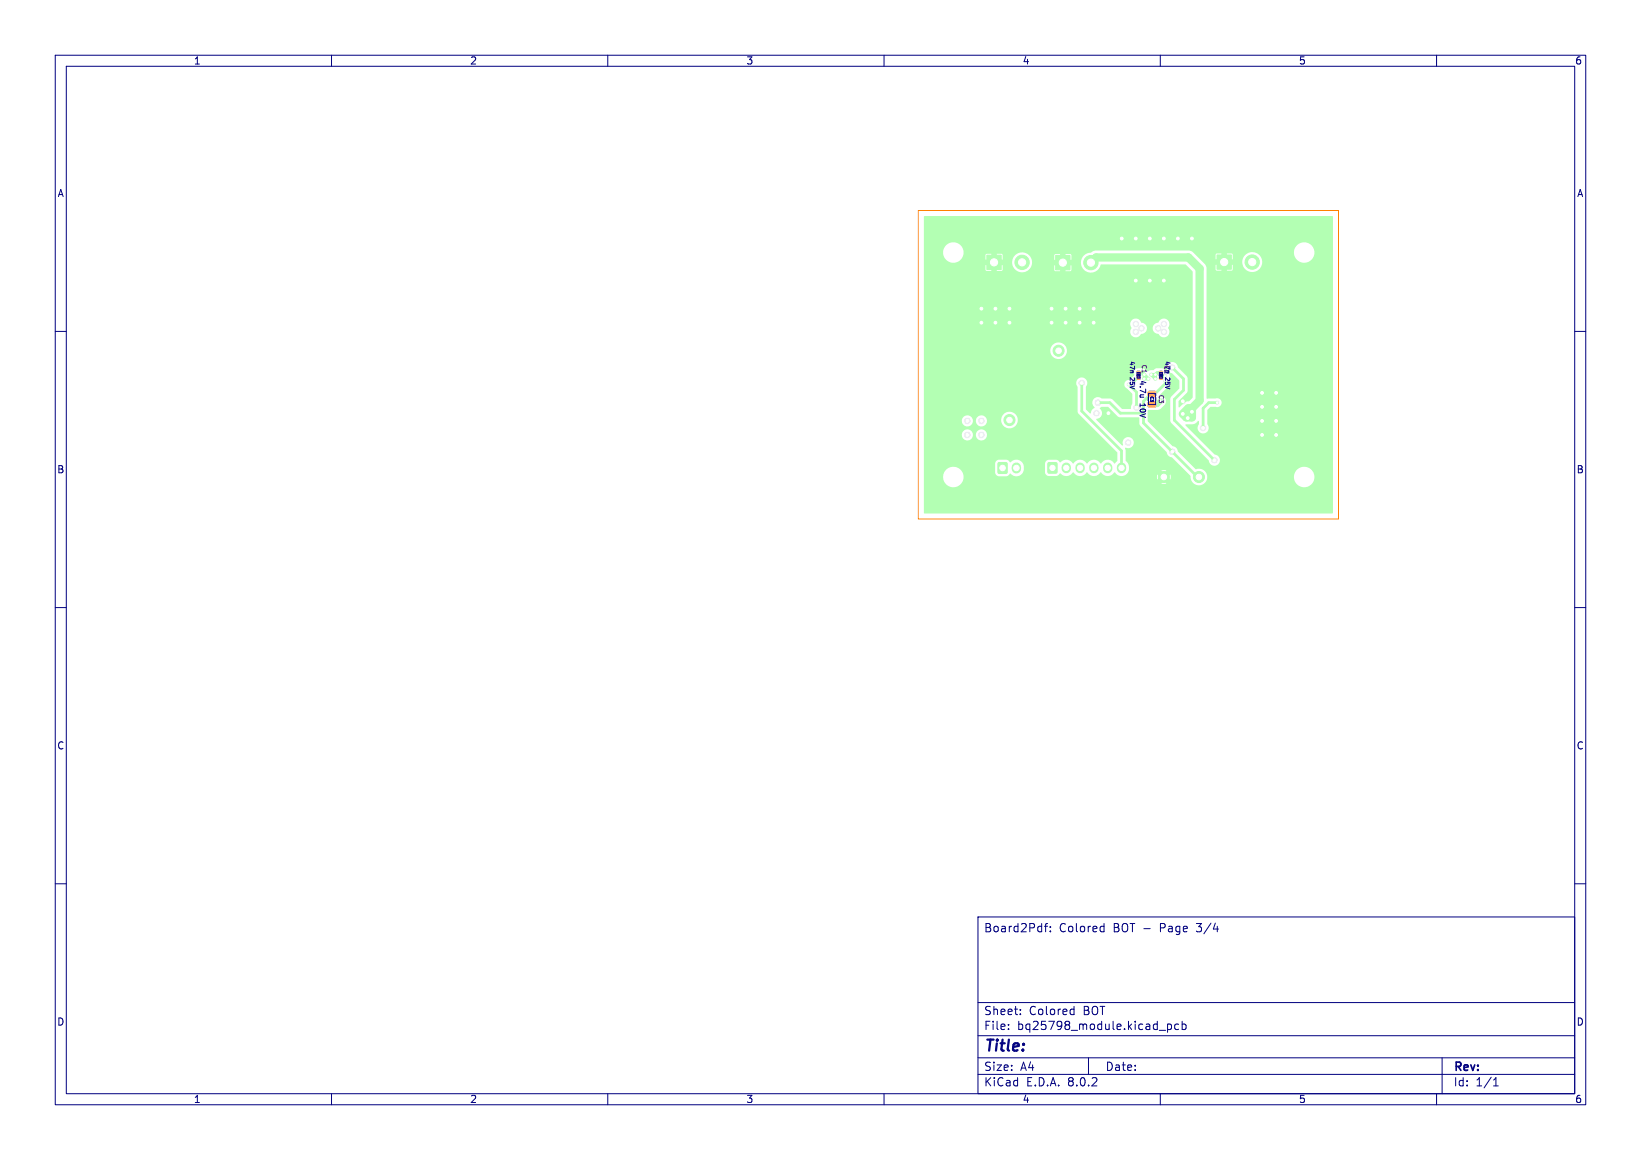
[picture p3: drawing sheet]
<svg xmlns="http://www.w3.org/2000/svg" width="297mm" height="210mm" viewBox="0 0 297 210" stroke-linecap="round" stroke-linejoin="round" font-family="sans-serif">
<g fill="#b3ffb3" stroke="#b3ffb3" stroke-width=".18">
<path d="M180.7 83.8h1.5v1.9h-1.5z"/>
<path d="M191.1 46.2h2.6v2.6h-2.6z"/>
<path d="M178.6 46.2h2.6v2.6h-2.6z"/>
<path d="M189.7 83.8h1.6v1.8h-1.6z"/>
<path d="M220.3 46.1h2.6v2.6h-2.6z"/>
<path d="M207.8 70.9l1.3-.1 .1 .3v.6l-.2 .1h-1.1l-.1-.2z"/>
<path d="M207.8 72.8l1.3-.1 .1 .3v.6l-.2 .1h-1.1l-.1-.2z"/>
<path d="M209.9 68.2h.5v.5h-.5z"/>
<path d="M209.9 67.2h.5v.5h-.5z"/>
<path d="M205.8 67.2h.5v.5h-.5z"/>
<path d="M205.8 68.2h.5v.5h-.5z"/>
<circle cx="197.4" cy="47.5" r="1.3"/>
<circle cx="191.6" cy="63.5" r="1"/>
<circle cx="182.7" cy="76" r="1"/>
<circle cx="185" cy="47.5" r="1.3"/>
<circle cx="217" cy="86.4" r="1"/>
<circle cx="226.6" cy="47.4" r="1.3"/>
<circle cx="210.6" cy="86.4" r="1"/>
</g>
<path d="M184 84.6v.3M193 84.6v.2M195.5 84.6v.2M198 84.6v.2M200.5 84.6v.2M203 84.6v.2" fill="none" stroke="#b3ffb3" stroke-width="1.7"/>
<g fill="#ececec" stroke="#ececec" stroke-width=".18">
<circle cx="206.6" cy="59.4" r=".5"/>
<circle cx="207.8" cy="68.6" r=".3"/>
<circle cx="205.6" cy="60.1" r=".5"/>
<circle cx="207.1" cy="67.8" r=".3"/>
<circle cx="205.6" cy="58.7" r=".5"/>
<circle cx="207.1" cy="68.6" r=".3"/>
<circle cx="219.8" cy="83.3" r=".5"/>
<circle cx="212.2" cy="66.5" r=".5"/>
<circle cx="209.1" cy="67.8" r=".3"/>
<circle cx="209.1" cy="68.6" r=".3"/>
<circle cx="209.6" cy="59.4" r=".5"/>
<circle cx="208.4" cy="67.8" r=".3"/>
<circle cx="210.6" cy="60.1" r=".5"/>
<circle cx="210.6" cy="58.7" r=".5"/>
<circle cx="215.7" cy="74.5" r=".5"/>
<circle cx="214.1" cy="74.9" r=".5"/>
<circle cx="215" cy="75.7" r=".5"/>
<circle cx="210.9" cy="68.1" r=".3"/>
<circle cx="220.3" cy="72.9" r=".3"/>
<circle cx="217.8" cy="77.5" r=".5"/>
<circle cx="205.6" cy="50.8" r=".5"/>
<circle cx="192.9" cy="58.4" r=".5"/>
<circle cx="197.9" cy="58.4" r=".5"/>
<circle cx="231" cy="76.2" r=".5"/>
<circle cx="213.2" cy="43.2" r=".5"/>
<circle cx="177.6" cy="55.9" r=".5"/>
<circle cx="228.4" cy="71.1" r=".5"/>
<circle cx="192.9" cy="55.9" r=".5"/>
<circle cx="195.4" cy="55.9" r=".5"/>
<circle cx="205.6" cy="43.2" r=".5"/>
<circle cx="190.3" cy="55.9" r=".5"/>
<circle cx="210.6" cy="50.8" r=".5"/>
<circle cx="177.6" cy="58.4" r=".5"/>
<circle cx="180.2" cy="58.4" r=".5"/>
<circle cx="190.3" cy="58.4" r=".5"/>
<circle cx="182.7" cy="58.4" r=".5"/>
<circle cx="215.7" cy="43.2" r=".5"/>
<circle cx="208.1" cy="43.2" r=".5"/>
<circle cx="203" cy="43.2" r=".5"/>
<circle cx="228.4" cy="76.2" r=".5"/>
<circle cx="200.6" cy="74.8" r=".5"/>
<circle cx="231" cy="71.1" r=".5"/>
<circle cx="231" cy="73.7" r=".5"/>
<circle cx="180.2" cy="55.9" r=".5"/>
<circle cx="195.4" cy="58.4" r=".5"/>
<circle cx="210.6" cy="43.2" r=".5"/>
<circle cx="228.4" cy="78.7" r=".5"/>
<circle cx="231" cy="78.7" r=".5"/>
<circle cx="228.4" cy="73.7" r=".5"/>
<circle cx="214.1" cy="72.6" r=".5"/>
<circle cx="208.1" cy="50.8" r=".5"/>
<circle cx="197.9" cy="55.9" r=".5"/>
<circle cx="182.7" cy="55.9" r=".5"/>
<circle cx="205.7" cy="73.8" r=".5"/>
<circle cx="177.6" cy="76.2" r=".5"/>
<circle cx="175.1" cy="78.7" r=".5"/>
<circle cx="210" cy="72.6" r=".5"/>
<circle cx="175.1" cy="76.2" r=".5"/>
<circle cx="177.6" cy="78.7" r=".5"/>
<circle cx="198.5" cy="74.8" r=".5"/>
<circle cx="204.2" cy="80.1" r=".5"/>
<circle cx="198.7" cy="72.9" r=".5"/>
<circle cx="212.2" cy="81.8" r=".5"/>
<circle cx="195.8" cy="69.3" r=".5"/>
</g>
<path d="M206.7 67.5l1.1 1.1h-.7v-.8M208.4 67.8h.7v.8zM210.1 67.5h-.6l-.4 .3" fill="none" stroke="#b3ffb3" stroke-width=".6"/>
<path d="M195.8 69.3v5.1l7.2 7.2v3.1M198.7 72.9h2.2l1.9 1.9h4.2M204.3 69.6l1.4 1.4v2.8M205.9 68.4l-.8 .8M210.9 69.4l-1.7 1.7h-.7l-1.5 1.5v4l9.7 9.8M212.2 66.5l2 2.1v2.1l-1.7 1.6v3.8l7.3 7.2M220.3 72.9h-1.5l-1 1v3.6" fill="none" stroke="#b3ffb3" stroke-width=".5"/>
<path d="M197.4 47.5l1-.9h16.7l2 2v23.9l-1.4 1.4M215.7 73.9v1.7h-1l-.5-.5M215.7 73.9h-.6l-1 1" fill="none" stroke="#b3ffb3" stroke-width="1.5"/>
<path d="M210 72.6l-.6 .6h-.9" fill="none" stroke="#b3ffb3" stroke-width="1"/>
<path d="M167.3 39.1h73.9l.1 6.5h-3.4v-.2a1.85 1.85 0 0 0-3-1.1 1.85 1.85 0 0 0 .5 3.1h-7v-.2a1.8 1.8 0 0 0-3-1.1h-2.3l-.1-.2h-.9v1h1v-.8h2.3l-.4 .6-.2 .7h-2.6a.7 .7 0 0 0-1.1-.5v-1l-1 .1-.1 .9h1.1v.1a.65 .65 0 0 0 .3 1.1 .65 .65 0 0 0 .8-.7h2.6a1.77 1.77 0 0 0 .6 1.4h-2.3v-.9h-1v1.1h-1v-1.1h-1.1v.9l.2 .2h2.7l.2-.2h2.3a1.8 1.8 0 0 0 2 .3 1.8 1.8 0 0 0 1-1.7l7 .1a1.85 1.85 0 0 0 2.5-1.9h3.4v27.3h-20.2v-.2a.81 .81 0 0 0-1.1-.6l-1.5 .1-.1-.1-.1-23.8-.2-.5-2.4-2.3-.5-.1h-16.9l-.7 .2h-23.2v-.2a1.85 1.85 0 0 0-3-1.1 1.85 1.85 0 0 0 .4 3.1 1.85 1.85 0 0 0 2.6-1.8h23.2l-.8 .3-.6 .3h-2.3l-.1-.2h-.9v1h1v-.8h2.3l-.4 .6-.2 .7h-2.6v-.1a.72 .72 0 0 0-1.1-.4v-1h-.9l-.2 .2v.8h1.1l-.2 .5h-4.9v-.3a1.8 1.8 0 0 0-3-1h-2.3l-.2-.2-.9-.1v1.1h1.1v-.8h2.3l-.4 .5-.2 .7h-2.6a.7 .7 0 0 0-1.2-.4v-1.1l-1 .1v1h1.1l-.1 .1a.65 .65 0 0 0 .3 1 .65 .65 0 0 0 .9-.7h2.6l.2 .9 .4 .5h-2.3v-.8h-1.1v1h-1v-1h-1v1h2.8l.3-.2 2.4 .1a1.81 1.81 0 0 0 1.9 .2 1.81 1.81 0 0 0 1-1.6h4.9v.1a.65 .65 0 0 0 .7 .6 .65 .65 0 0 0 .6-.7h2.6l.2 .8 .4 .6h-2.3v-.9h-1v1.1h-1v-1.1h-1.1l.1 1 2.8 .1 .2-.2 2.4 .1a1.93 1.93 0 0 0 3-1.1h15.3l1.3 1.3v9.5h-4.3a1.05 1.05 0 0 0-.9-1 1.05 1.05 0 0 0-1.1 .7 1 1 0 0 0-1 1h-1v-.2a1.33 1.33 0 0 0-1.1-.9 1.02 1.02 0 0 0-1.5-.5 1.02 1.02 0 0 0-.2 1.6 1.04 1.04 0 0 0 .3 1.5 1.04 1.04 0 0 0 1.5-.5 1.01 1.01 0 0 0 1-1h1v.2a1.23 1.23 0 0 0 1.1 .9 1.02 1.02 0 0 0 1.5 .4 1.02 1.02 0 0 0 .2-1.5l.2-.7h4.3v4.8h-22.8a1.51 1.51 0 0 0-2.2-1.3 1.51 1.51 0 0 0-.2 2.5 1.51 1.51 0 0 0 2.4-1v-.2h22.8v8.5l-.7 .6-.8 .2-1 1-.1-.2v-1l1.6-1.7v-2.4l-.1-.4-1.6-1.6a1.03 1.03 0 0 0-1.4-.9 1.03 1.03 0 0 0-.4 1.6l-.2 .1-.3-.1a.74 .74 0 0 0-.7-.5h-1l-.4 .3h-.6l-.5 .3-.7-.6h-1.4l-.3 .4v.9l-.9 .7a.86 .86 0 0 0-.9 .6 .86 .86 0 0 0 .5 1l.9 1.1v1.7l-.3 .9h-1.5l-2-1.8-1.7-.1a1.03 1.03 0 0 0-1.5 .2 1.03 1.03 0 0 0 .2 1.5v.1a1.08 1.08 0 0 0-.7 .9h-.2l-.7-.7v-4.1a1.02 1.02 0 0 0 0-1.4 1.02 1.02 0 0 0-1.4 0 1.02 1.02 0 0 0-.1 1.4l.1 4.6 1.2 1.4h-12.1v-.2a1.5 1.5 0 0 0-1.7-1.2 1.5 1.5 0 0 0-1.3 1.6h-2.6v-.2a1.01 1.01 0 0 0-1.1-.8 1.01 1.01 0 0 0-.9 1h-.5v-.2a1.01 1.01 0 0 0-1.6-.6 1.01 1.01 0 0 0 .1 1.7 1.01 1.01 0 0 0 1.5-.9h.5v.2a1.01 1.01 0 0 0 1.1 .8 1.01 1.01 0 0 0 .9-1h2.6v.1a1.51 1.51 0 0 0 1.6 1.2 1.51 1.51 0 0 0 1.4-1.5h12.1l2.7 2.7h-20.4v-.2a1.01 1.01 0 0 0-1.1-.8 1.01 1.01 0 0 0-.9 1h-.5v-.2a1.01 1.01 0 0 0-1.6-.6 1.01 1.01 0 0 0 .1 1.7 1.01 1.01 0 0 0 1.5-.9h.5v.2a1.01 1.01 0 0 0 1.1 .8 1.01 1.01 0 0 0 .9-1h20.4l3.2 3.2v1.5l-.4 .5a1.48 1.48 0 0 0-2.5 0 1.48 1.48 0 0 0-2.5 0 1.48 1.48 0 0 0-2.5 0 1.57 1.57 0 0 0-2.5-.2l-.6-.5h-1.5a.74 .74 0 0 0-.6 .7v.6h-3.8a1.44 1.44 0 0 0-1-1.2 1.44 1.44 0 0 0-1.5 .4l-.6-.5h-1.5a.74 .74 0 0 0-.6 .7v1.7l.3 .5 .4 .1h1.4l.7-.5a1.37 1.37 0 0 0 1.4 .5 1.37 1.37 0 0 0 1-1.2v-.5h3.8v1.1l.5 .5 1.6 .1 .7-.5a1.43 1.43 0 0 0 2.3-.2 1.48 1.48 0 0 0 2.5 0 1.48 1.48 0 0 0 2.5 0 1.48 1.48 0 0 0 2.5 0 1.43 1.43 0 0 0 1.8 .6 1.43 1.43 0 0 0 .8-1.6l-.2-.6-.4-.5v-2.3a1.02 1.02 0 0 0 1.4-.5 1.02 1.02 0 0 0-.7-1.4 1.02 1.02 0 0 0-1.2 .9l.1 .4-.2 .2-4.7-4.8a1.09 1.09 0 0 0 1-.8 1.09 1.09 0 0 0-.4-1.2l.4-.3 1.1 .1 2 1.8 3.6 .1 .1 1.1 .2 .4 4.7 4.7a1.09 1.09 0 0 0 1 1l2.4 2.4h-4.3l.4 .5 .5-.5h3.4l1 .9v.3h-3.6l-.1-.5-.4 .4h-.3v-.1a.5 .5 0 0 0-.6-.3 .5 .5 0 0 0-.4 .5h-.2l-.4-.5-.1 .3h-35a1.85 1.85 0 0 0-2.8-1.4 1.85 1.85 0 0 0 0 3.1 1.85 1.85 0 0 0 2.8-1.4v-.3h35l.1 .6 .4-.4h.2a.5 .5 0 0 0 .6 .5 .5 .5 0 0 0 .4-.6h.3l-.1 .1 .5 .4 .1-.4h3.6l.2 .7 .3 .4h-4.9l-.5-.4-.4 .4h5.8a1.53 1.53 0 0 0 2.5-1 1.53 1.53 0 0 0-2.1-1.6l-3.2-3.2a1.09 1.09 0 0 0-1-.9l-4.5-4.6v-1.9l2-.1 .4-.2 .8-1 .1-.5-.2-.4-.9-.6 1.7-1.7 .1-.9-.1-.4 .1-.6-.2-.3 .2-.2 .4 .2 1.3 1.3v1.4l-1.6 1.8 .1 4.3 6.9 7a1.02 1.02 0 0 0 1 .9 1.02 1.02 0 0 0 1-1 1.02 1.02 0 0 0-1-1l-5.3-5.3 .2-.2 1.5-.1 .7-.5 .1 .1v.5a1.02 1.02 0 0 0 .1 1.4 1.02 1.02 0 0 0 1.4 0 1.02 1.02 0 0 0 0-1.4v-2.6l.6-.5h.9a.8 .8 0 0 0 1.1-.8h20.2v13.3h-3.4a1.85 1.85 0 0 0-2.8-1.4 1.85 1.85 0 0 0 0 3.2 1.85 1.85 0 0 0 2.8-1.5v-.3h3.4l-.1 6.7-73.9 .1z" fill="#b3ffb3"/>
<g fill="#fff" stroke="#fff" stroke-width=".18">
<circle cx="206.6" cy="59.4" r=".25"/>
<circle cx="207.8" cy="68.6" r=".15"/>
<circle cx="205.6" cy="60.1" r=".25"/>
<circle cx="207.1" cy="67.8" r=".15"/>
<circle cx="205.6" cy="58.7" r=".25"/>
<circle cx="219.8" cy="83.3" r=".25"/>
<circle cx="212.2" cy="66.5" r=".25"/>
<circle cx="209.1" cy="67.8" r=".15"/>
<circle cx="209.1" cy="68.6" r=".15"/>
<circle cx="209.6" cy="59.4" r=".25"/>
<circle cx="208.4" cy="67.8" r=".15"/>
<circle cx="210.6" cy="60.1" r=".25"/>
<circle cx="210.6" cy="58.7" r=".25"/>
<circle cx="215.7" cy="74.5" r=".25"/>
<circle cx="214.1" cy="74.9" r=".25"/>
<circle cx="215" cy="75.7" r=".25"/>
<circle cx="210.9" cy="68.1" r=".15"/>
<circle cx="220.3" cy="72.9" r=".15"/>
<circle cx="217.8" cy="77.5" r=".25"/>
<circle cx="205.6" cy="50.8" r=".25"/>
<circle cx="192.9" cy="58.4" r=".25"/>
<circle cx="197.9" cy="58.4" r=".25"/>
<circle cx="231" cy="76.2" r=".25"/>
<circle cx="213.2" cy="43.2" r=".25"/>
<circle cx="177.6" cy="55.9" r=".25"/>
<circle cx="228.4" cy="71.1" r=".25"/>
<circle cx="192.9" cy="55.9" r=".25"/>
<circle cx="195.4" cy="55.9" r=".25"/>
<circle cx="205.6" cy="43.2" r=".25"/>
<circle cx="190.3" cy="55.9" r=".25"/>
<circle cx="210.6" cy="50.8" r=".25"/>
<circle cx="177.6" cy="58.4" r=".25"/>
<circle cx="180.2" cy="58.4" r=".25"/>
<circle cx="190.3" cy="58.4" r=".25"/>
<circle cx="182.7" cy="58.4" r=".25"/>
<circle cx="215.7" cy="43.2" r=".25"/>
<circle cx="208.1" cy="43.2" r=".25"/>
<circle cx="203" cy="43.2" r=".25"/>
<circle cx="228.4" cy="76.2" r=".25"/>
<circle cx="200.6" cy="74.8" r=".25"/>
<circle cx="231" cy="71.1" r=".25"/>
<circle cx="231" cy="73.7" r=".25"/>
<circle cx="180.2" cy="55.9" r=".25"/>
<circle cx="195.4" cy="58.4" r=".25"/>
<circle cx="210.6" cy="43.2" r=".25"/>
<circle cx="228.4" cy="78.7" r=".25"/>
<circle cx="231" cy="78.7" r=".25"/>
<circle cx="228.4" cy="73.7" r=".25"/>
<circle cx="214.1" cy="72.6" r=".25"/>
<circle cx="208.1" cy="50.8" r=".25"/>
<circle cx="197.9" cy="55.9" r=".25"/>
<circle cx="182.7" cy="55.9" r=".25"/>
<circle cx="205.7" cy="73.8" r=".25"/>
<circle cx="177.6" cy="76.2" r=".25"/>
<circle cx="175.1" cy="78.7" r=".25"/>
<circle cx="175.1" cy="76.2" r=".25"/>
<circle cx="177.6" cy="78.7" r=".25"/>
<circle cx="198.5" cy="74.8" r=".25"/>
<circle cx="204.2" cy="80.1" r=".25"/>
<circle cx="198.7" cy="72.9" r=".25"/>
<circle cx="212.2" cy="81.8" r=".25"/>
<circle cx="195.8" cy="69.3" r=".25"/>
<circle cx="181.5" cy="84.7" r=".5"/>
<circle cx="184" cy="84.7" r=".5"/>
<circle cx="192.4" cy="47.5" r=".65"/>
<circle cx="197.4" cy="47.5" r=".65"/>
<circle cx="172.5" cy="86.4" r="1.6"/>
<circle cx="191.6" cy="63.5" r=".5"/>
<circle cx="182.7" cy="76" r=".5"/>
<circle cx="179.9" cy="47.5" r=".65"/>
<circle cx="185" cy="47.5" r=".65"/>
<circle cx="217" cy="86.4" r=".5"/>
<circle cx="172.5" cy="45.7" r="1.6"/>
<circle cx="190.5" cy="84.7" r=".47"/>
<circle cx="193" cy="84.7" r=".47"/>
<circle cx="195.5" cy="84.7" r=".47"/>
<circle cx="198" cy="84.7" r=".47"/>
<circle cx="200.5" cy="84.7" r=".47"/>
<circle cx="203" cy="84.7" r=".48"/>
<circle cx="236" cy="86.4" r="1.6"/>
<circle cx="221.6" cy="47.4" r=".65"/>
<circle cx="226.6" cy="47.4" r=".65"/>
<circle cx="236" cy="45.7" r="1.6"/>
<circle cx="210.6" cy="86.4" r=".5"/>
</g>
<g fill="#ff8a8a" stroke="#ff8a8a" stroke-width=".18">
<path d="M207.8 70.9l1.3-.1 .1 .3v.6l-.2 .1h-1.1l-.1-.2z"/>
<path d="M207.8 72.8l1.3-.1 .1 .3v.6l-.2 .1h-1.1l-.1-.2z"/>
<path d="M209.9 68.2h.5v.5h-.5z"/>
<path d="M209.9 67.2h.5v.5h-.5z"/>
<path d="M205.8 67.2h.5v.5h-.5z"/>
<path d="M205.8 68.2h.5v.5h-.5z"/>
</g>
<path d="M205.7 67.8v.3M206.4 67.8v.3M207.7 72v.5M209.8 67.8v.3M210.5 67.8v.3" fill="none" stroke="#626262" stroke-width=".18"/>
<g fill="none" stroke="#000080" stroke-width=".18">
<path d="M10 10h277v190h-277zM12 12h273v186h-273zM60 10v2M110 10v2M160 10v2M210 10v2M260 10v2M10 60h2M285 60h2M205 67.4l-.5 .1M205.8 68.4v-1h.5v1M206.3 71.9h.7"/>
<path d="M206.3 71.8l.1 .1M207.9 71.3h1.2v2h-1.2zM209.9 67.4h.5v1h-.5zM10 110h2M285 110h2M10 160h2M285 160h2M177 166h108v32h-108zM189 167.7h.6M189.6 167.2l-.4 .2v1.3M190.1 168.6v.1M190.1 167.8v.1"/>
<path d="M199.4 167.7l.4 .1M199.8 167.2v1.5M199.8 168.6l-.4 .1M60 198v2M110 198v2M160 198v2M177 194.5h108M177 191.5h108M177 187.5h108M177 181.5h108M182.5 186.3v.1M182.5 185.5v.1"/>
<path d="M184.7 183.6v.1M184.7 182.8v.1M194 182.7l.4 .1M194.4 182.2v1.5M194.4 183.6l-.4 .1M197 191.5v3M209.8 186.5h1.2M210 198v2M211.3 185.4v1.5M211.3 185.5l.4-.1 .3 .3v.4l-.1 .2h-.6M213.3 185.5l-.4-.1-.3 .3v.4l.1 .2h.6M214 185.5l.4-.1 .3 .3v.4l-.2 .2h-.5"/>
<path d="M214 184.9v1.5M260 198v2M261 191.5v6.5M270.3 196.6h.9M270.3 195.5l.4-.4v1.5"/>
</g>
<path d="M166.2 38.1h76.1v55.9h-76.1z" fill="none" stroke="#ff8000" stroke-width=".18"/>
<text font-size="2.8" fill="#000080" x="178" y="190.9">Title:</text>
<g font-size="2.1" fill="#000080">
<text x="178" y="169">Board2Pdf:</text>
<text x="191.7" y="169">Colored</text>
<text x="201.5" y="169">BOT -</text>
<text x="210.2" y="169">Page</text>
<text x="217" y="169">3/4</text>
<text x="178" y="184">Sheet:</text>
<text x="186.2" y="184">Colored</text>
<text x="196.1" y="184">BOT</text>
<text x="178" y="186.7">File:</text>
<text x="184.1" y="186.7">bq25798_module.kicad_pcb</text>
<text x="178" y="196.9">KiCad</text>
<text x="178" y="194.1">Size:</text>
<text x="184.7" y="194.1">A4</text>
<text x="185.7" y="196.9">E.D.A.</text>
<text x="193.3" y="196.9">8.0.2</text>
<text x="200" y="194.1">Date:</text>
<text x="263" y="194.3">Rev:</text>
<text x="263" y="196.9">Id:</text>
<text x="267.1" y="196.9">1/1</text>
</g>
<g font-size="1.8" fill="#000080">
<text x="35" y="11.9">1</text>
<text x="85" y="11.9">2</text>
<text x="135" y="11.9">3</text>
<text x="185" y="11.9">4</text>
<text x="235" y="11.9">5</text>
<text x="285" y="11.9">6</text>
<text x="10.3" y="35.9">A</text>
<text x="285.4" y="35.9">A</text>
<text x="10.3" y="85.9">B</text>
<text x="285.3" y="85.9">B</text>
<text x="10.3" y="135.9">C</text>
<text x="285.3" y="135.9">C</text>
<text x="10.3" y="185.9">D</text>
<text x="285.3" y="185.9">D</text>
<text x="35" y="199.9">1</text>
<text x="85" y="199.9">2</text>
<text x="135" y="199.9">3</text>
<text x="185" y="199.9">4</text>
<text x="235" y="199.9">5</text>
<text x="285" y="199.9">6</text>
</g>
<g font-size="1.4" fill="#000080">
<text x="206.1" y="68.7" transform="rotate(90 206.1 68.7)">4.7u</text>
<text x="206.1" y="73" transform="rotate(90 206.1 73)">10V</text>
</g>
<g font-size="1.1" fill="#000080">
<text x="204.3" y="65.3" transform="rotate(90 204.3 65.3)">47n</text>
<text x="210.7" y="65.3" transform="rotate(90 210.7 65.3)">47n</text>
<text x="204.3" y="68.4" transform="rotate(90 204.3 68.4)">25V</text>
<text x="210.5" y="66" transform="rotate(90 210.5 66)">C2</text>
<text x="210.7" y="68.4" transform="rotate(90 210.7 68.4)">25V</text>
</g>
<g font-size="1.1" fill="#626262">
<text x="206.5" y="65.9" transform="rotate(90 206.5 65.9)">C1</text>
<text x="209.5" y="71.3" transform="rotate(90 209.5 71.3)">C3</text>
</g>
<text font-size=".7" fill="#000080" x="208.1" y="71.7" transform="rotate(90 208.1 71.7)">C3</text>
<g font-size=".3" fill="#000080">
<text x="205.9" y="67.7" transform="rotate(90 205.9 67.7)">C1</text>
<text x="209.9" y="67.7" transform="rotate(90 209.9 67.7)">C2</text>
</g>
</svg>
